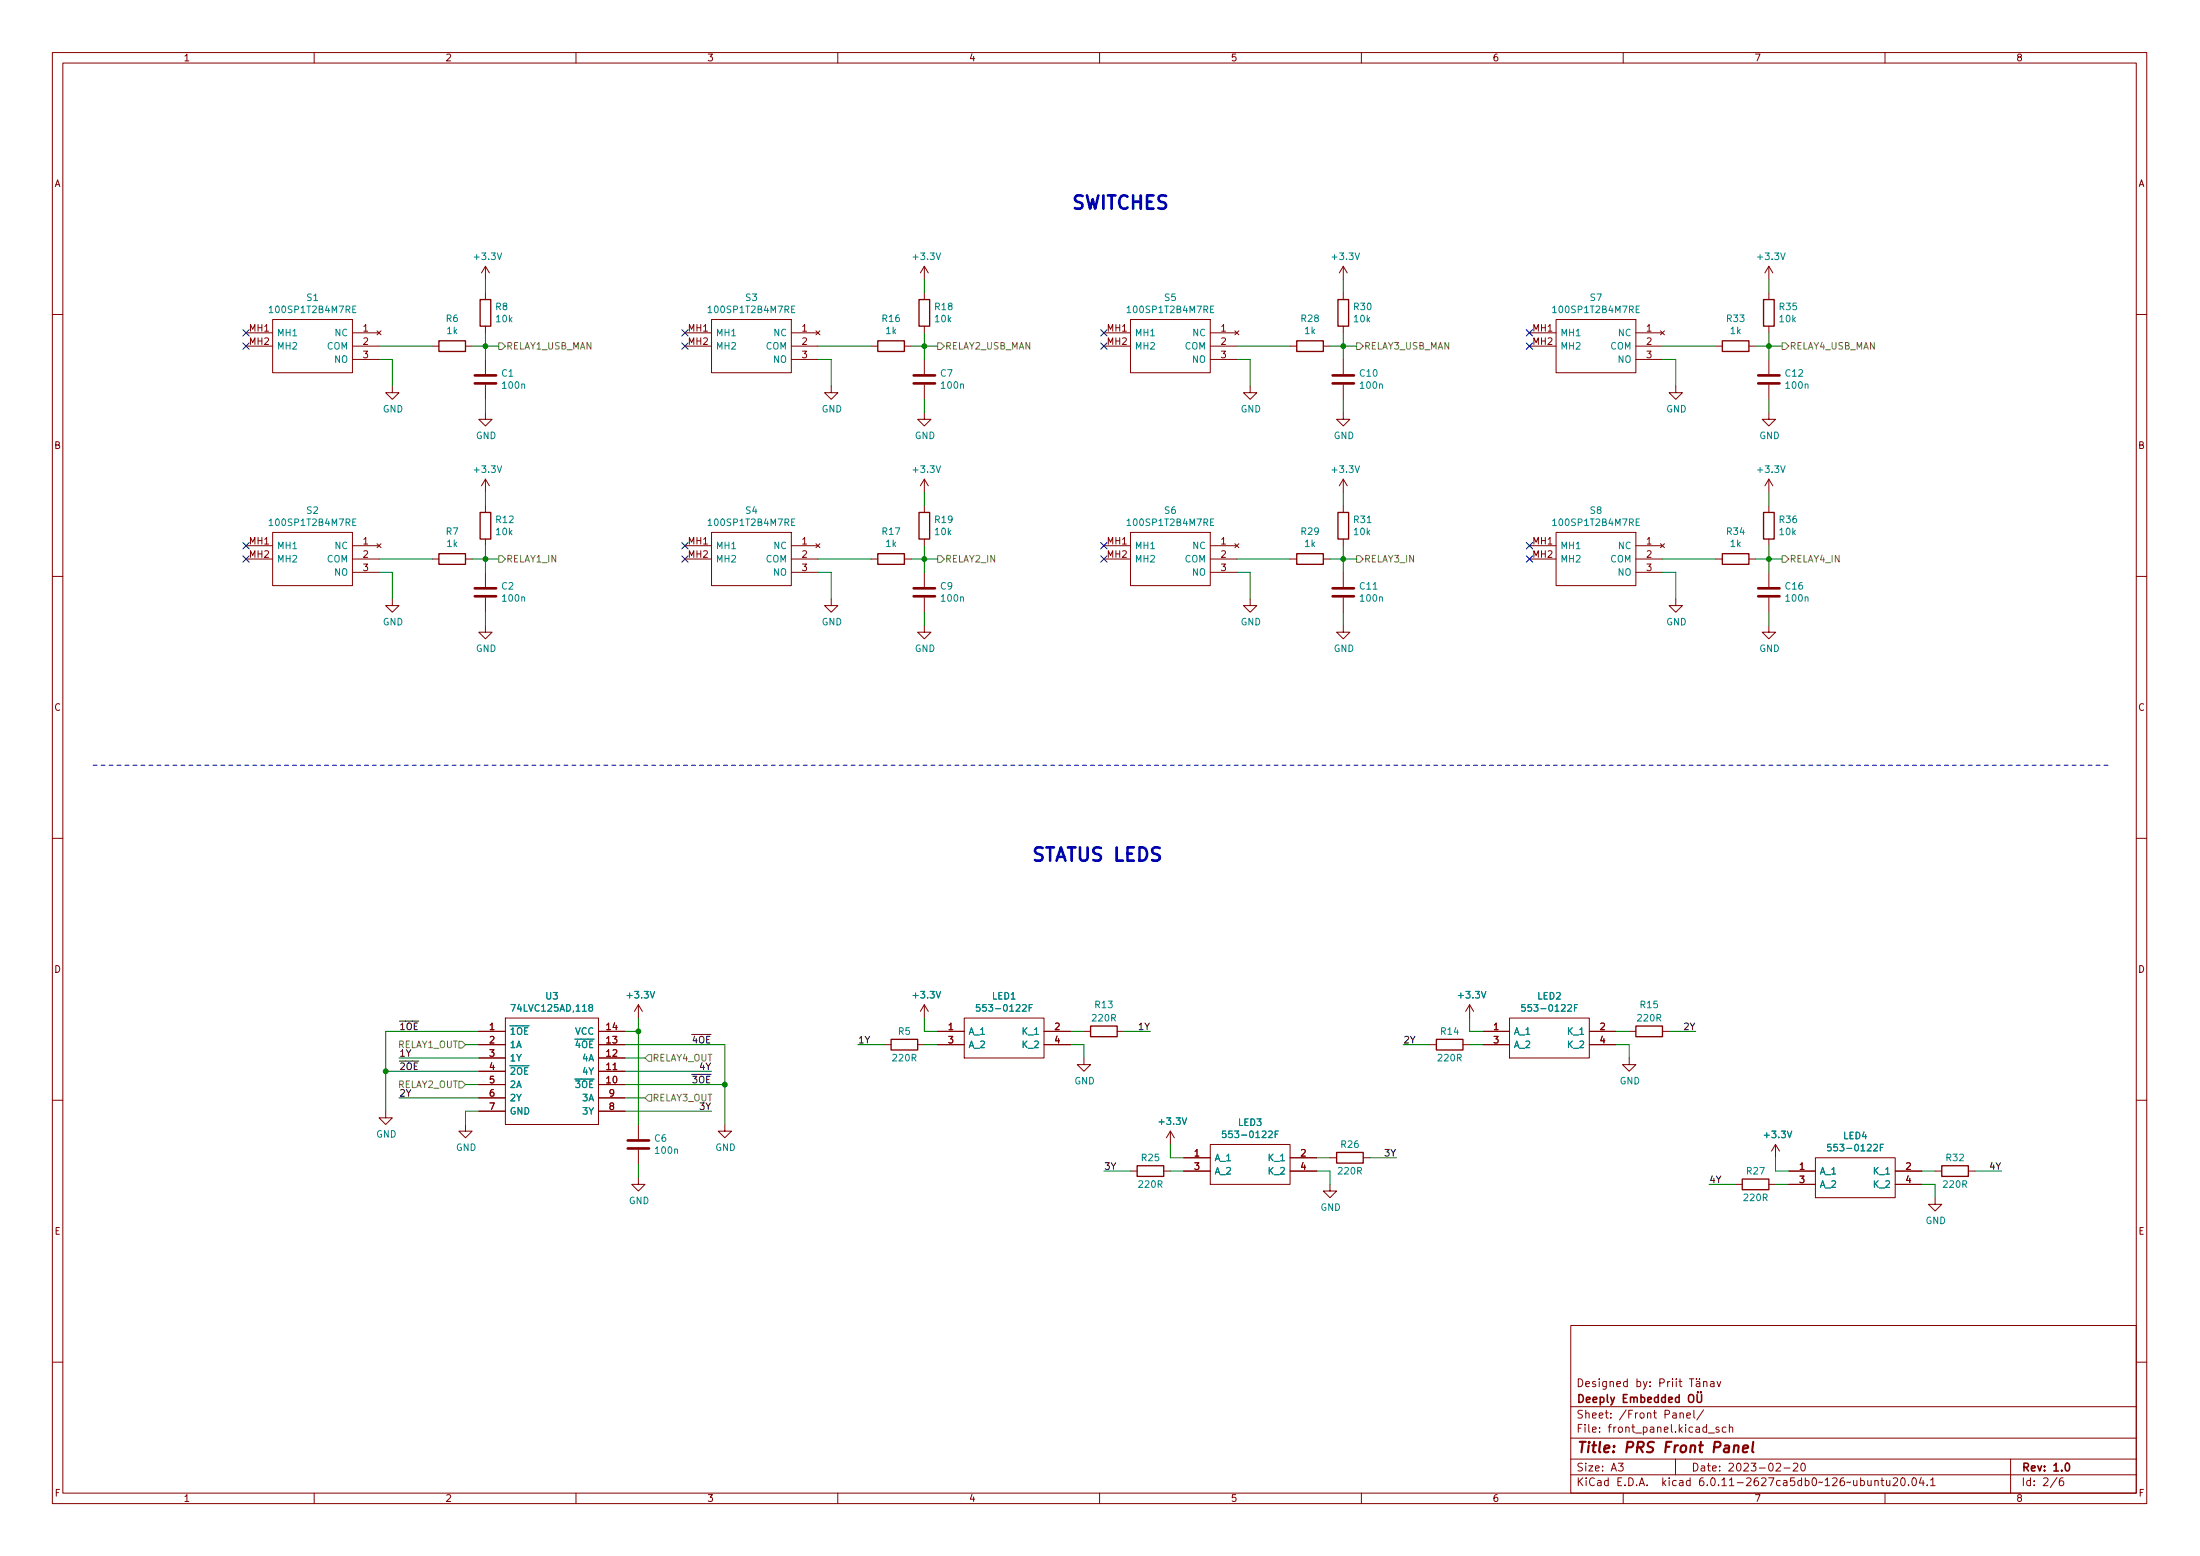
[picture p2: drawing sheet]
<svg xmlns="http://www.w3.org/2000/svg" width="420mm" height="297mm" viewBox="0 0 420 297" stroke-linecap="round" stroke-linejoin="round" font-family="sans-serif">
<g fill="none" stroke="#840000" stroke-width=".19">
<path d="M10 10h400v277h-400zM12 12h396v273h-396zM60 10v2M110 10v2M160 10v2M210 10v2M260 10v2M310 10v2M360 10v2M92.7 50.8v2.6M92.7 55.9v1.3M92.7 50.8l-.8 1.3"/>
<path d="M92.7 50.8l.8 1.3M176.5 50.8v2.6M176.5 55.9v1.3M176.5 50.8l-.7 1.3M176.5 50.8l.8 1.3M256.5 50.8v2.6M256.5 55.9v1.3M256.5 50.8l-.7 1.3M256.5 50.8l.8 1.3M337.8 50.8l-.7 1.3M337.8 50.8v2.6M337.8 55.9v1.3"/>
<path d="M337.8 50.8l.8 1.3M10 60h2M47 63.5h5.1M47 66.1h5.1M52.1 61h15.2v10.2h-15.2zM67.3 63.5h5.1M67.3 66.1h5.1M67.3 68.6h5.1M72 63.2l.8 .7M72.8 63.2l-.8 .7M74.9 73.7v1.3h1.3l-1.3 1.2-1.2-1.2h1.2M82.5 66.1h1.3"/>
<path d="M88.9 66.1h1.3M92.7 78.8v1.2h1.3l-1.3 1.3-1.3-1.3h1.3M92.7 62.3v1.2M92.7 68.6v2.8M92.7 73.4v2.8M130.8 63.5h5.1M130.8 66.1h5.1M135.9 61h15.2v10.2h-15.2zM151.1 63.5h5.1M151.1 66.1h5.1M151.1 68.6h5.1M155.8 63.2l.8 .7"/>
<path d="M156.6 63.2l-.8 .7M158.7 73.7v1.3h1.3l-1.3 1.2-1.2-1.2h1.2M166.4 66.1h1.2M172.7 66.1h1.3M176.5 78.8v1.2h1.3l-1.3 1.3-1.2-1.3h1.2M176.5 62.3v1.2M176.5 68.6v2.8M176.5 73.4v2.8M210.8 63.5h5.1M210.8 66.1h5.1M215.9 61h15.2v10.2h-15.2zM231.1 63.5h5.1"/>
<path d="M231.1 66.1h5.1M231.1 68.6h5.1M235.8 63.2l.8 .7M236.6 63.2l-.8 .7M238.8 73.7v1.3h1.2l-1.2 1.2-1.3-1.2h1.3M246.4 66.1h1.2M252.7 66.1h1.3M256.5 78.8v1.2h1.3l-1.3 1.3-1.2-1.3h1.2M256.5 62.3v1.2M256.5 68.6v2.8M256.5 73.4v2.8M292.1 63.5h5.1"/>
<path d="M292.1 66.1h5.1M297.2 61h15.2v10.2h-15.2zM312.4 63.5h5.1M312.4 66.1h5.1M312.4 68.6h5.1M317.1 63.2l.8 .7M317.9 63.2l-.8 .7M320 73.7v1.3h1.3l-1.3 1.2-1.2-1.2h1.2M327.7 66.1h1.2M334 66.1h1.3M337.8 78.8v1.2h1.3l-1.3 1.3-1.3-1.3h1.3M337.8 62.3v1.2"/>
<path d="M337.8 68.6v2.8M337.8 73.4v2.8M408 60h2M92.7 91.5v2.5M92.7 96.6v1.2M92.7 91.5l-.8 1.2M92.7 91.5l.8 1.2M176.5 91.5v2.5M176.5 96.6v1.2M176.5 91.5l-.7 1.2M176.5 91.5l.8 1.2M256.5 91.5v2.5"/>
<path d="M256.5 96.6v1.2M256.5 91.5l-.7 1.2M256.5 91.5l.8 1.2M337.8 91.5v2.5M337.8 96.6v1.2M337.8 91.5l-.7 1.2M337.8 91.5l.8 1.2M10 110h2M47 104.2h5.1M47 106.7h5.1M52.1 101.6h15.2v10.2h-15.2zM67.3 104.2h5.1"/>
<path d="M67.3 106.7h5.1M67.3 109.3h5.1M72 103.8l.8 .8M72.8 103.8l-.8 .8M74.9 114.3v1.3h1.3l-1.3 1.3-1.2-1.3h1.2M82.5 106.7h1.3M88.9 106.7h1.3M92.7 119.4v1.3h1.3l-1.3 1.3-1.3-1.3h1.3M92.7 102.9v1.3M92.7 109.3v2.8M92.7 114.1v2.8M130.8 104.2h5.1"/>
<path d="M130.8 106.7h5.1M135.9 101.6h15.2v10.2h-15.2zM151.1 104.2h5.1M151.1 106.7h5.1M151.1 109.3h5.1M155.8 103.8l.8 .8M156.6 103.8l-.8 .8M158.7 114.3v1.3h1.3l-1.3 1.3-1.2-1.3h1.2M166.4 106.7h1.2M172.7 106.7h1.3M176.5 119.4v1.3h1.3l-1.3 1.3-1.2-1.3h1.2M176.5 102.9v1.3"/>
<path d="M176.5 109.3v2.8M176.5 114.1v2.8M210.8 104.2h5.1M210.8 106.7h5.1M215.9 101.6h15.2v10.2h-15.2zM231.1 104.2h5.1M231.1 106.7h5.1M231.1 109.3h5.1M235.8 103.8l.8 .8M236.6 103.8l-.8 .8M238.8 114.3v1.3h1.2l-1.2 1.3-1.3-1.3h1.3M246.4 106.7h1.2"/>
<path d="M252.7 106.7h1.3M256.5 119.4v1.3h1.3l-1.3 1.3-1.2-1.3h1.2M256.5 102.9v1.3M256.5 109.3v2.8M256.5 114.1v2.8M292.1 104.2h5.1M292.1 106.7h5.1M297.2 101.6h15.2v10.2h-15.2zM312.4 104.2h5.1M312.4 106.7h5.1M312.4 109.3h5.1M317.1 103.8l.8 .8"/>
<path d="M317.9 103.8l-.8 .8M320 114.3v1.3h1.3l-1.3 1.3-1.2-1.3h1.2M327.7 106.7h1.2M334 106.7h1.3M337.8 119.4v1.3h1.3l-1.3 1.3-1.3-1.3h1.3M337.8 102.9v1.3M337.8 109.3v2.8M337.8 114.1v2.8M408 110h2M10 160h2M408 160h2M91.4 196.9h5.1"/>
<path d="M91.4 199.4h5.1M96.5 194.3h17.8v20.4h-17.8zM114.3 196.9h5.1M114.3 199.4h5.1M121.9 191.8v2.5M121.9 191.8l-.7 1.3M121.9 191.8l.8 1.3M168.9 199.4h1.3M175.3 199.4h1.2M176.5 191.8l-.7 1.3M176.5 191.8v2.5M176.5 191.8l.8 1.3"/>
<path d="M179.1 196.9h5M179.1 199.4h5M184.1 194.3h15.3v7.7h-15.3zM199.4 196.9h5.1M199.4 199.4h5.1M207 196.9h1.3M213.4 196.9h1.2M273 199.4h1.3M279.4 199.4h1.3M280.7 191.8l-.8 1.3M280.7 191.8v2.5M280.7 191.8l.7 1.3"/>
<path d="M283.2 196.9h5.1M283.2 199.4h5.1M288.3 194.3h15.2v7.7h-15.2zM303.5 196.9h5.1M303.5 199.4h5.1M311.1 196.9h1.3M317.5 196.9h1.3M10 210h2M73.7 212.1v1.3h1.2l-1.2 1.3-1.3-1.3h1.3M88.9 214.7v1.2h1.3l-1.3 1.3-1.3-1.3h1.3M91.4 207h5.1M91.4 204.5h5.1"/>
<path d="M91.4 202h5.1M91.4 209.6h5.1M91.4 212.1h5.1M114.3 207h5.1M114.3 204.5h5.1M114.3 202h5.1M114.3 209.6h5.1M114.3 212.1h5.1M117.1 204.2h.7M121.9 214.7v2.8M121.9 219.5v2.8M138.4 214.7v1.2h1.3l-1.3 1.3-1.2-1.3h1.2"/>
<path d="M207 202v1.2h1.3l-1.3 1.3-1.3-1.3h1.3M223.5 215.9l-.7 1.3M223.5 215.9v2.6M223.5 215.9l.8 1.3M231.1 218.5h15.3v7.6h-15.3zM311.1 202v1.2h1.3l-1.3 1.3-1.2-1.3h1.2M339.1 218.5l-.8 1.2M339.1 218.5v2.5M339.1 218.5l.8 1.2M408 210h2M121.9 224.8v1.3h1.3l-1.3 1.3-1.3-1.3h1.3M215.9 223.6h1.3"/>
<path d="M222.2 223.6h1.3M226.1 223.6h5M226.1 221h5M246.4 223.6h5.1M246.4 221h5.1M254 226.1v1.3h1.3l-1.3 1.2-1.3-1.2h1.3M254 221h1.3M260.3 221h1.3M331.5 226.1h1.2M337.8 226.1h1.3M341.6 223.6h5.1M341.6 226.1h5.1"/>
<path d="M346.7 221h15.2v7.6h-15.2zM361.9 223.6h5.1M361.9 226.1h5.1M369.6 228.6v1.3h1.2l-1.2 1.3-1.3-1.3h1.3M369.6 223.6h1.2M375.9 223.6h1.3M300 253h108v32h-108zM10 260h2M300 278.5h108M300 274.5h108M300 268.5h108M305.5 273.3v.1"/>
<path d="M305.5 272.5v.1M307.6 270.6v.1M307.6 269.8v.1M310.8 263.8l-.5-.1-.2 .3 .1 .6h.6M310.8 263.2v1.5M315.8 269.7h.6M316 269.2v1.3l.4 .2M320 278.5v3M320.6 263.7h.6M320.9 263.2v1.3l.3 .2M322.6 263.2h.9M323.1 263.2v1.5"/>
<path d="M324 263.8h.6v.9M324 263.2v.2M324.6 263.2v.2M324.6 264.1h-.5a.29 .29 0 0 0-.2 .3 .29 .29 0 0 0 .2 .3l.5-.1M325.4 263.9l.2-.2 .3 .1 .1 .9M325.4 269.1l-1.3 2M325.4 263.7v1M326.7 263.8h.6l.1 .9M327.4 264.1h-.6a.29 .29 0 0 0-.2 .3 .29 .29 0 0 0 .2 .3l.6-.1M327.9 263.7l.4 1 .3-1M328.3 272.5l-.4-.1-.2 .2 .1 .2 .5 .2v.3h-.6M329.6 272.5l-.4-.1-.3 .3 .2 .6h.5"/>
<path d="M330.3 272.6l.2-.2 .4 .1v.9M330.3 271.9v1.5M342.5 279.5l.6-.2 .2 .2 .1 .2-1 1.1h1M344.1 279.4l.2-.1a.8 .8 0 0 1 .5 .8 .8 .8 0 0 1-.5 .7 .99 .99 0 0 1-.2-1.4zM384 278.5v6.5M408 260h2M60 285v2M110 285v2M160 285v2M210 285v2M260 285v2M300 281.5h108"/>
<path d="M310 285v2M340.7 280.2h1.2M360 285v2M361.6 282.3l.5-.2 .3 .2v.2l-.9 1.1h.9M363.2 282.2l.2-.1a.8 .8 0 0 1 .5 .8 .8 .8 0 0 1-.5 .7 1 1 0 0 1-.2-1.4zM364.5 283.5v.1M365.4 282.2l.1-.1a.8 .8 0 0 1 .5 .8 .8 .8 0 0 1-.5 .7 1 1 0 0 1-.1-1.4zM366.9 282l-.3 1.1h.9M367.3 282.6v1M368.1 283.5v.1M368.7 282.5l.4-.4v1.5M368.7 283.6h.9"/>
<path d="M394 282.1a.6 .6 0 0 0-.7 .7v.5l.1 .2 .4 .1 .3-.1v-.5l-.1-.2-.4-.1-.3 .3"/>
</g>
<path d="M322.7 266.3a.5 .5 0 0 1 .5 0 .5 .5 0 0 1 .3 .4v.5a.5 .5 0 0 1-.5 .5 .5 .5 0 0 1-.5-.5v-.5zM324.1 266.2v1.2l.3 .3 .4-.1 .2-.2v-1.2M324.3 265.7v.2M324.8 265.7v.2" fill="none" stroke="#840000" stroke-width=".3"/>
<g fill="none" stroke="#840000" stroke-width=".25">
<path d="M91.7 57.2h2v5.1h-2zM175.5 57.2h2v5.1h-2zM255.5 57.2h2.1v5.1h-2.1zM336.8 57.2h2v5.1h-2zM83.8 65.1h5.1v2h-5.1zM167.6 65.1h5.1v2h-5.1zM247.6 65.1h5.1v2h-5.1zM328.9 65.1h5.1v2h-5.1zM91.7 97.8h2v5.1h-2zM175.5 97.8h2v5.1h-2zM255.5 97.8h2.1v5.1h-2.1zM336.8 97.8h2v5.1h-2z"/>
<path d="M83.8 105.7h5.1v2h-5.1zM167.6 105.7h5.1v2h-5.1zM247.6 105.7h5.1v2h-5.1zM328.9 105.7h5.1v2h-5.1zM170.2 198.4h5.1v2h-5.1zM208.3 195.9h5.1v2h-5.1zM274.3 198.4h5.1v2h-5.1zM312.4 195.9h5.1v2h-5.1zM217.2 222.5h5v2.1h-5zM255.3 220h5v2h-5zM332.7 225.1h5.1v2h-5.1zM370.8 222.5h5.1v2.1h-5.1z"/>
</g>
<g fill="none" stroke="#840000" stroke-width=".51">
<path d="M90.7 73.2h4M90.7 71.7h4M174.5 73.2h4.1M174.5 71.7h4.1M254.5 73.2h4.1M254.5 71.7h4.1M335.8 73.2h4.1M335.8 71.7h4.1M90.7 113.8h4M90.7 112.3h4M174.5 113.8h4.1M174.5 112.3h4.1"/>
<path d="M254.5 113.8h4.1M254.5 112.3h4.1M335.8 113.8h4.1M335.8 112.3h4.1M119.9 219.2h4.1M119.9 217.7h4.1"/>
</g>
<g fill="none" stroke="#008484" stroke-width=".19">
<path d="M67.4 59h.4M68 58.4h-.6v1.3h.6M95 48.3l.4 1.3 .4-1.3M151.2 59h.4M151.8 58.4h-.6v1.3h.6M178.8 48.3l.4 1.3 .4-1.3M231.2 59h.4M231.8 58.4h-.6v1.3h.6M258.8 48.3l.4 1.3 .4-1.3M312.5 59h.4M313.1 58.4h-.6v1.3h.6M340.1 48.3l.4 1.3 .4-1.3"/>
<path d="M99.6 73.4l.2-.1 .3 .1 .1 .7M183.5 73.4l.1-.1 .3 .1 .1 .7M263.5 73.4l.2-.1 .3 .1v.7M344.8 73.4l.1-.1 .3 .1 .1 .7M67.4 99.7h.4M68 99.1h-.6v1.2h.6M95 88.9l.4 1.3 .4-1.3M151.2 99.7h.4M151.8 99.1h-.6v1.2h.6M178.8 88.9l.4 1.3 .4-1.3M231.2 99.7h.4M231.8 99.1h-.6v1.2h.6"/>
<path d="M258.8 88.9l.4 1.3 .4-1.3M261.1 99.8h.7M312.5 99.7h.4M313.1 99.1h-.6v1.2h.6M340.1 88.9l.4 1.3 .4-1.3M99.6 114.1l.2-.2 .3 .1 .1 .8M183.5 114.1l.1-.2 .3 .1 .1 .8M262.3 112.5h.7M263.5 114.1l.2-.2 .3 .1v.8M344.8 114.1l.1-.2 .3 .1 .1 .8M97.4 195.8h3.6M112.7 192.3l-.2-.2v-.2l.2-.1h.4v.4l-.5 .2-.1 .2v.2l.2 .2h.2l.3-.2-.1-.4-.2-.1"/>
<path d="M124.2 189.3l.4 1.2 .4-1.2M178.8 189.3l.4 1.2 .4-1.2M195.3 191.9l.5-.1 .2 .3-.8 .9h.8M196.5 192.4h.5M197.2 191.8h-.7v1.2M282.9 189.3l.4 1.2 .5-1.2M299.4 191.9l.5-.1 .2 .3-.7 .9h.7M300.7 192.4h.4M301.3 191.8h-.6v1.2M99.9 203.5h1.1M109.8 206h1.2M128.9 219.5l.1-.2 .3 .1 .1 .8"/>
<path d="M225.8 213.4l.4 1.3 .4-1.3M242.3 216l.5-.1 .2 .4-.8 .9h.8M243.5 216.5h.5M244.1 215.9h-.6v1.3M341.3 215.9l.5 1.3 .4-1.3M357.8 218.6l.5-.2 .3 .4-.8 .9h.8M359.1 219h.4M359.7 218.4h-.6v1.3"/>
</g>
<path d="M95.2 65.4h.7l.6 .7-.6 .6h-.7zM179.1 65.4h.6l.6 .7-.6 .6h-.6zM259.1 65.4h.6l.6 .7-.6 .6h-.6zM340.4 65.4h.6l.6 .7-.6 .6h-.6zM95.2 106.1h.7l.6 .6-.6 .7h-.7zM179.1 106.1h.6l.6 .6-.6 .7h-.6zM259.1 106.1h.6l.6 .6-.6 .7h-.6zM340.4 106.1h.6l.6 .6-.6 .7h-.6zM87.6 198.8h.7l.6 .6-.6 .7h-.7zM87.6 206.4h.7l.6 .6-.6 .7h-.7zM123.8 201.3h.7v1.3h-.7l-.6-.6zM123.8 209h.7v1.2h-.7l-.6-.6z" fill="none" stroke="#848400" stroke-width=".19"/>
<path d="M17.8 146.1h384.8" fill="none" stroke="#0000c2" stroke-width=".19" stroke-dasharray=".8 .8"/>
<g fill="none" stroke="#008400" stroke-width=".19">
<path d="M92.7 53.4v2.5M176.5 53.4v2.5M256.5 53.4v2.5M337.8 53.4v2.5M72.4 66.1h10.1M72.4 68.6h2.5v5.1M90.2 66.1h5M92.7 63.5v5.1M92.7 76.2v2.6M156.2 66.1h10.2M156.2 68.6h2.5v5.1M174 66.1h5.1"/>
<path d="M176.5 63.5v5.1M176.5 76.2v2.6M236.2 66.1h10.2M236.2 68.6h2.6v5.1M254 66.1h5.1M256.5 63.5v5.1M256.5 76.2v2.6M317.5 66.1h10.2M317.5 68.6h2.5v5.1M335.3 66.1h5.1M337.8 63.5v5.1M337.8 76.2v2.6"/>
<path d="M92.7 94v2.6M176.5 94v2.6M256.5 94v2.6M337.8 94v2.6M72.4 106.7h10.1M72.4 109.3h2.5v5M90.2 106.7h5M92.7 104.2v5.1M92.7 116.9v2.5M156.2 106.7h10.2M156.2 109.3h2.5v5M174 106.7h5.1"/>
<path d="M176.5 104.2v5.1M176.5 116.9v2.5M236.2 109.3h2.6v5M236.2 106.7h10.2M254 106.7h5.1M256.5 104.2v5.1M256.5 116.9v2.5M317.5 106.7h10.2M317.5 109.3h2.5v5M335.3 106.7h5.1M337.8 104.2v5.1M337.8 116.9v2.5"/>
<path d="M88.9 199.4h2.5M91.4 196.9h-17.7v15.2M119.4 196.9h2.5M119.4 199.4h19v15.3M121.9 194.3v20.4M163.8 199.4h5.1M176.5 194.3v2.6h2.6M176.5 199.4h2.6M204.5 196.9h2.5M204.5 199.4h2.5v2.6M214.6 196.9h5.1M268 199.4h5"/>
<path d="M280.7 194.3v2.6h2.5M280.7 199.4h2.5M308.6 196.9h2.5M308.6 199.4h2.5v2.6M318.8 196.9h5M73.7 204.5h17.7M76.2 202h15.2M76.2 209.6h15.2M88.9 207h2.5M91.4 212.1h-2.5v2.6M119.4 202h3.8M119.4 209.6h3.8"/>
<path d="M119.4 204.5h16.5M119.4 207h19M119.4 212.1h16.5M223.5 218.5v2.5h2.6M121.9 222.3v2.5M210.8 223.6h5.1M223.5 223.6h2.6M251.5 223.6h2.5v2.5M251.5 221h2.5M261.6 221h5.1M326.4 226.1h5.1M339.1 221v2.6h2.5"/>
<path d="M339.1 226.1h2.5M367 223.6h2.6M367 226.1h2.6v2.5M377.2 223.6h5.1"/>
</g>
<g fill="none" stroke="#000084" stroke-width=".19">
<path d="M46.4 62.9l1.2 1.2M46.4 65.5l1.2 1.2M47.6 62.9l-1.2 1.2M47.6 65.5l-1.2 1.2M130.2 65.5l1.2 1.2M130.2 62.9l1.2 1.2M131.4 65.5l-1.2 1.2M131.4 62.9l-1.2 1.2M210.2 62.9l1.2 1.2M210.2 65.5l1.2 1.2M211.4 62.9l-1.2 1.2M211.4 65.5l-1.2 1.2"/>
<path d="M291.5 62.9l1.2 1.2M291.5 65.5l1.2 1.2M292.7 62.9l-1.2 1.2M292.7 65.5l-1.2 1.2M46.4 106.1l1.2 1.2M46.4 103.6l1.2 1.2M47.6 106.1l-1.2 1.2M47.6 103.6l-1.2 1.2M130.2 106.1l1.2 1.2M130.2 103.6l1.2 1.2M131.4 106.1l-1.2 1.2M131.4 103.6l-1.2 1.2"/>
<path d="M210.2 106.1l1.2 1.2M210.2 103.6l1.2 1.2M211.4 106.1l-1.2 1.2M211.4 103.6l-1.2 1.2M291.5 106.1l1.2 1.2M291.5 103.6l1.2 1.2M292.7 106.1l-1.2 1.2M292.7 103.6l-1.2 1.2"/>
</g>
<g fill="#008400" stroke="#008400" stroke-width=".19">
<circle cx="92.7" cy="66.1" r=".46"/>
<circle cx="92.7" cy="106.7" r=".46"/>
<circle cx="176.5" cy="106.7" r=".46"/>
<circle cx="256.5" cy="106.7" r=".46"/>
<circle cx="256.5" cy="66.1" r=".46"/>
<circle cx="121.9" cy="196.9" r=".46"/>
<circle cx="73.7" cy="204.5" r=".46"/>
<circle cx="337.8" cy="106.7" r=".46"/>
<circle cx="337.8" cy="66.1" r=".46"/>
<circle cx="138.4" cy="207" r=".46"/>
<circle cx="176.5" cy="66.1" r=".46"/>
</g>
<g font-size="3.5" fill="#0000c2">
<text x="204.5" y="40">SWITCHES</text>
<text x="196.8" y="164.4">STATUS LEDS</text>
</g>
<g font-size="2.8" fill="#840000">
<text x="301" y="277.9">Title:</text>
<text x="310.2" y="277.9">PRS</text>
<text x="318.1" y="277.9">Front</text>
<text x="327.7" y="277.9">Panel</text>
</g>
<g font-size="2.1" fill="#840000">
<text x="301" y="268.2">Deeply</text>
<text x="301" y="265.2">Designed</text>
<text x="309.8" y="268.2">Embedded</text>
<text x="312.4" y="265.2">by:</text>
<text x="316.9" y="265.2">Priit</text>
<text x="301" y="273.9">File:</text>
<text x="301" y="271.2">Sheet:</text>
<text x="307.4" y="273.9">front_panel.kicad_sch</text>
<text x="309.2" y="271.2">/Front</text>
<text x="317.9" y="271.2">Panel/</text>
<text x="301" y="281.3">Size:</text>
<text x="307.6" y="281.3">A3</text>
<text x="323" y="281.3">Date:</text>
<text x="330" y="281.3">2023-02-20</text>
<text x="386" y="281.3">Rev:</text>
<text x="392.1" y="281.3">1.0</text>
<text x="301" y="284.1">KiCad</text>
<text x="308.7" y="284.1">E.D.A.</text>
<text x="317.6" y="284.1">kicad</text>
<text x="324.8" y="284.1">6.0.11-2627ca5db0~126~ubuntu20.04.1</text>
<text x="386" y="284.1">Id:</text>
<text x="390.1" y="284.1">2/6</text>
</g>
<g font-size="1.8" fill="#840000">
<text x="35" y="12.1">1</text>
<text x="85" y="12.1">2</text>
<text x="135" y="12.1">3</text>
<text x="185" y="12.1">4</text>
<text x="235" y="12.1">5</text>
<text x="285" y="12.1">6</text>
<text x="335" y="12.1">7</text>
<text x="385" y="12.1">8</text>
<text x="10.4" y="36.1">A</text>
<text x="408.4" y="36.1">A</text>
<text x="47.5" y="63.3">MH1</text>
<text x="47.5" y="65.8">MH2</text>
<text x="69.2" y="63.3">1</text>
<text x="69.2" y="65.8">2</text>
<text x="131.3" y="63.3">MH1</text>
<text x="131.3" y="65.8">MH2</text>
<text x="153" y="63.3">1</text>
<text x="153" y="65.8">2</text>
<text x="211.3" y="63.3">MH1</text>
<text x="211.3" y="65.8">MH2</text>
<text x="233" y="63.3">1</text>
<text x="233" y="65.8">2</text>
<text x="292.6" y="63.3">MH1</text>
<text x="292.6" y="65.8">MH2</text>
<text x="314.3" y="63.3">1</text>
<text x="314.3" y="65.8">2</text>
<text x="69.2" y="68.4">3</text>
<text x="153" y="68.4">3</text>
<text x="233" y="68.4">3</text>
<text x="314.3" y="68.4">3</text>
<text x="10.3" y="86.1">B</text>
<text x="408.3" y="86.1">B</text>
<text x="47.5" y="103.9">MH1</text>
<text x="47.5" y="106.5">MH2</text>
<text x="69.2" y="103.9">1</text>
<text x="69.2" y="106.5">2</text>
<text x="131.3" y="103.9">MH1</text>
<text x="131.3" y="106.5">MH2</text>
<text x="153" y="103.9">1</text>
<text x="153" y="106.5">2</text>
<text x="211.3" y="103.9">MH1</text>
<text x="211.3" y="106.5">MH2</text>
<text x="233" y="103.9">1</text>
<text x="233" y="106.5">2</text>
<text x="292.6" y="103.9">MH1</text>
<text x="292.6" y="106.5">MH2</text>
<text x="314.3" y="103.9">1</text>
<text x="314.3" y="106.5">2</text>
<text x="69.2" y="109">3</text>
<text x="153" y="109">3</text>
<text x="233" y="109">3</text>
<text x="314.3" y="109">3</text>
<text x="10.3" y="136.1">C</text>
<text x="408.3" y="136.1">C</text>
<text x="10.3" y="186.1">D</text>
<text x="408.3" y="186.1">D</text>
<text x="93.3" y="196.6">1</text>
<text x="115.6" y="196.6">14</text>
<text x="180.9" y="196.6">1</text>
<text x="201.2" y="196.6">2</text>
<text x="285.1" y="196.6">1</text>
<text x="305.4" y="196.6">2</text>
<text x="93.3" y="199.2">2</text>
<text x="93.3" y="201.7">3</text>
<text x="115.6" y="201.7">12</text>
<text x="115.6" y="199.2">13</text>
<text x="180.9" y="199.2">3</text>
<text x="201.2" y="199.2">4</text>
<text x="285.1" y="199.2">3</text>
<text x="305.4" y="199.2">4</text>
<text x="93.3" y="204.3">4</text>
<text x="93.3" y="206.8">5</text>
<text x="93.3" y="209.3">6</text>
<text x="115.6" y="206.8">10</text>
<text x="115.6" y="204.3">11</text>
<text x="116.2" y="209.3">9</text>
<text x="93.3" y="211.9">7</text>
<text x="116.2" y="211.9">8</text>
<text x="227.9" y="220.8">1</text>
<text x="248.2" y="220.8">2</text>
<text x="227.9" y="223.3">3</text>
<text x="248.2" y="223.3">4</text>
<text x="343.5" y="223.3">1</text>
<text x="343.5" y="225.8">3</text>
<text x="363.8" y="223.3">2</text>
<text x="363.8" y="225.8">4</text>
<text x="10.3" y="236.1">E</text>
<text x="408.3" y="236.1">E</text>
<text x="10.4" y="286.1">F</text>
<text x="35" y="287.1">1</text>
<text x="85" y="287.1">2</text>
<text x="135" y="287.1">3</text>
<text x="185" y="287.1">4</text>
<text x="235" y="287.1">5</text>
<text x="285" y="287.1">6</text>
<text x="335" y="287.1">7</text>
<text x="385" y="287.1">8</text>
<text x="408.4" y="286.1">F</text>
</g>
<g font-size="1.8" fill="#008484">
<text x="90.2" y="50">+3.3V</text>
<text x="174" y="50">+3.3V</text>
<text x="254" y="50">+3.3V</text>
<text x="335.3" y="50">+3.3V</text>
<text x="58.4" y="57.8">S1</text>
<text x="94.5" y="59.6">R8</text>
<text x="142.2" y="57.8">S3</text>
<text x="178.3" y="59.6">R18</text>
<text x="222.2" y="57.8">S5</text>
<text x="258.3" y="59.6">R30</text>
<text x="303.5" y="57.8">S7</text>
<text x="339.6" y="59.6">R35</text>
<text x="51.1" y="60.1">100SP1T2B4M7RE</text>
<text x="52.8" y="64.6">MH1</text>
<text x="63.8" y="64.6">NC</text>
<text x="85" y="61.8">R6</text>
<text x="85.2" y="64.2">1k</text>
<text x="94.5" y="61.9">10k</text>
<text x="134.9" y="60.1">100SP1T2B4M7RE</text>
<text x="136.7" y="64.6">MH1</text>
<text x="147.6" y="64.6">NC</text>
<text x="168.3" y="61.8">R16</text>
<text x="169" y="64.2">1k</text>
<text x="178.3" y="61.9">10k</text>
<text x="214.9" y="60.1">100SP1T2B4M7RE</text>
<text x="216.7" y="64.6">MH1</text>
<text x="227.6" y="64.6">NC</text>
<text x="248.3" y="61.8">R28</text>
<text x="249" y="64.2">1k</text>
<text x="258.3" y="61.9">10k</text>
<text x="296.2" y="60.1">100SP1T2B4M7RE</text>
<text x="297.9" y="64.6">MH1</text>
<text x="308.9" y="64.6">NC</text>
<text x="329.5" y="61.8">R33</text>
<text x="330.3" y="64.2">1k</text>
<text x="339.6" y="61.9">10k</text>
<text x="52.8" y="67.1">MH2</text>
<text x="62.3" y="67.1">COM</text>
<text x="63.7" y="69.6">NO</text>
<text x="136.7" y="67.1">MH2</text>
<text x="146.2" y="67.1">COM</text>
<text x="147.6" y="69.6">NO</text>
<text x="216.7" y="67.1">MH2</text>
<text x="226.2" y="67.1">COM</text>
<text x="227.6" y="69.6">NO</text>
<text x="297.9" y="67.1">MH2</text>
<text x="307.5" y="67.1">COM</text>
<text x="308.8" y="69.6">NO</text>
<text x="95.6" y="72.3">C1</text>
<text x="95.6" y="74.6">100n</text>
<text x="179.5" y="72.3">C7</text>
<text x="179.5" y="74.6">100n</text>
<text x="259.5" y="72.3">C10</text>
<text x="259.5" y="74.6">100n</text>
<text x="340.7" y="72.3">C12</text>
<text x="340.7" y="74.6">100n</text>
<text x="73" y="79.1">GND</text>
<text x="156.9" y="79.1">GND</text>
<text x="236.9" y="79.1">GND</text>
<text x="318.2" y="79.1">GND</text>
<text x="90.8" y="84.2">GND</text>
<text x="174.6" y="84.2">GND</text>
<text x="254.7" y="84.2">GND</text>
<text x="335.9" y="84.2">GND</text>
<text x="90.2" y="90.6">+3.3V</text>
<text x="174" y="90.6">+3.3V</text>
<text x="254" y="90.6">+3.3V</text>
<text x="335.3" y="90.6">+3.3V</text>
<text x="51.1" y="100.8">100SP1T2B4M7RE</text>
<text x="58.4" y="98.5">S2</text>
<text x="94.5" y="100.2">R12</text>
<text x="134.9" y="100.8">100SP1T2B4M7RE</text>
<text x="142.2" y="98.5">S4</text>
<text x="178.3" y="100.2">R19</text>
<text x="214.9" y="100.8">100SP1T2B4M7RE</text>
<text x="222.2" y="98.5">S6</text>
<text x="258.3" y="100.2">R31</text>
<text x="296.2" y="100.8">100SP1T2B4M7RE</text>
<text x="303.5" y="98.5">S8</text>
<text x="339.6" y="100.2">R36</text>
<text x="52.8" y="105.2">MH1</text>
<text x="52.8" y="107.7">MH2</text>
<text x="62.3" y="107.7">COM</text>
<text x="63.8" y="105.2">NC</text>
<text x="85" y="102.5">R7</text>
<text x="85.2" y="104.8">1k</text>
<text x="94.5" y="102.5">10k</text>
<text x="136.7" y="105.2">MH1</text>
<text x="136.7" y="107.7">MH2</text>
<text x="146.2" y="107.7">COM</text>
<text x="147.6" y="105.2">NC</text>
<text x="168.3" y="102.5">R17</text>
<text x="169" y="104.8">1k</text>
<text x="178.3" y="102.5">10k</text>
<text x="216.7" y="105.2">MH1</text>
<text x="216.7" y="107.7">MH2</text>
<text x="226.2" y="107.7">COM</text>
<text x="227.6" y="105.2">NC</text>
<text x="248.3" y="102.5">R29</text>
<text x="249" y="104.8">1k</text>
<text x="258.3" y="102.5">10k</text>
<text x="297.9" y="105.2">MH1</text>
<text x="297.9" y="107.7">MH2</text>
<text x="307.5" y="107.7">COM</text>
<text x="308.9" y="105.2">NC</text>
<text x="329.5" y="102.5">R34</text>
<text x="330.3" y="104.8">1k</text>
<text x="339.6" y="102.5">10k</text>
<text x="63.7" y="110.3">NO</text>
<text x="95.6" y="112.9">C2</text>
<text x="147.6" y="110.3">NO</text>
<text x="179.5" y="112.9">C9</text>
<text x="227.6" y="110.3">NO</text>
<text x="259.5" y="112.9">C11</text>
<text x="308.8" y="110.3">NO</text>
<text x="340.7" y="112.9">C16</text>
<text x="73" y="119.8">GND</text>
<text x="95.6" y="115.2">100n</text>
<text x="156.9" y="119.8">GND</text>
<text x="179.5" y="115.2">100n</text>
<text x="236.9" y="119.8">GND</text>
<text x="259.5" y="115.2">100n</text>
<text x="318.2" y="119.8">GND</text>
<text x="340.7" y="115.2">100n</text>
<text x="90.8" y="124.8">GND</text>
<text x="174.6" y="124.8">GND</text>
<text x="254.7" y="124.8">GND</text>
<text x="335.9" y="124.8">GND</text>
<text x="104.1" y="191.2">U3</text>
<text x="119.4" y="191">+3.3V</text>
<text x="174" y="191">+3.3V</text>
<text x="189.4" y="191.2">LED1</text>
<text x="278.1" y="191">+3.3V</text>
<text x="293.5" y="191.2">LED2</text>
<text x="97.3" y="197.9">~{1OE}</text>
<text x="97.3" y="193.5">74LVC125AD,118</text>
<text x="109.8" y="197.9">VCC</text>
<text x="171.4" y="197.9">R5</text>
<text x="184.9" y="197.9">A_1</text>
<text x="186.1" y="193.5">553-0122F</text>
<text x="195" y="197.9">K_1</text>
<text x="208.3" y="195.4">220R</text>
<text x="208.9" y="192.8">R13</text>
<text x="274.9" y="197.9">R14</text>
<text x="289.1" y="197.9">A_1</text>
<text x="290.3" y="193.5">553-0122F</text>
<text x="299.2" y="197.9">K_1</text>
<text x="312.4" y="195.4">220R</text>
<text x="313" y="192.8">R15</text>
<text x="97.3" y="200.4">1A</text>
<text x="97.3" y="203">1Y</text>
<text x="109.7" y="200.4">~{4OE}</text>
<text x="111.1" y="203">4A</text>
<text x="170.2" y="203">220R</text>
<text x="184.9" y="200.4">A_2</text>
<text x="195" y="200.4">K_2</text>
<text x="274.3" y="203">220R</text>
<text x="289.1" y="200.4">A_2</text>
<text x="299.2" y="200.4">K_2</text>
<text x="97.3" y="205.5">~{2OE}</text>
<text x="97.3" y="208.1">2A</text>
<text x="109.7" y="208.1">~{3OE}</text>
<text x="111.1" y="205.5">4Y</text>
<text x="205.1" y="207.4">GND</text>
<text x="309.3" y="207.4">GND</text>
<text x="97.3" y="210.6">2Y</text>
<text x="97.3" y="213.1">GND</text>
<text x="111.1" y="213.1">3Y</text>
<text x="111.1" y="210.6">3A</text>
<text x="221" y="215.1">+3.3V</text>
<text x="236.4" y="215.3">LED3</text>
<text x="71.8" y="217.5">GND</text>
<text x="87" y="220.1">GND</text>
<text x="124.8" y="218.3">C6</text>
<text x="124.8" y="220.6">100n</text>
<text x="136.5" y="220.1">GND</text>
<text x="233.1" y="217.6">553-0122F</text>
<text x="255.9" y="219.5">R26</text>
<text x="336.6" y="217.6">+3.3V</text>
<text x="348.7" y="220.2">553-0122F</text>
<text x="351.9" y="217.8">LED4</text>
<text x="217.2" y="227.1">220R</text>
<text x="217.8" y="222">R25</text>
<text x="231.9" y="222">A_1</text>
<text x="231.9" y="224.6">A_2</text>
<text x="242" y="222">K_1</text>
<text x="242" y="224.6">K_2</text>
<text x="255.3" y="224.6">220R</text>
<text x="333.4" y="224.6">R27</text>
<text x="347.5" y="224.6">A_1</text>
<text x="347.5" y="227.1">A_2</text>
<text x="357.6" y="224.6">K_1</text>
<text x="357.6" y="227.1">K_2</text>
<text x="370.9" y="227.1">220R</text>
<text x="371.5" y="222">R32</text>
<text x="120" y="230.2">GND</text>
<text x="252.1" y="231.5">GND</text>
<text x="332.8" y="229.7">220R</text>
<text x="367.7" y="234.1">GND</text>
</g>
<g font-size="1.8" fill="#848400">
<text x="96.6" y="67.1">RELAY1_USB_MAN</text>
<text x="180.4" y="67.1">RELAY2_USB_MAN</text>
<text x="260.5" y="67.1">RELAY3_USB_MAN</text>
<text x="341.7" y="67.1">RELAY4_USB_MAN</text>
<text x="96.6" y="107.7">RELAY1_IN</text>
<text x="180.4" y="107.7">RELAY2_IN</text>
<text x="260.5" y="107.7">RELAY3_IN</text>
<text x="341.7" y="107.7">RELAY4_IN</text>
<text x="75.9" y="200.4">RELAY1_OUT</text>
<text x="124.6" y="203">RELAY4_OUT</text>
<text x="75.9" y="208.1">RELAY2_OUT</text>
<text x="124.6" y="210.6">RELAY3_OUT</text>
</g>
<g font-size="1.8">
<text x="76.2" y="196.6">~{1OE}</text>
<text x="217.3" y="196.6">1Y</text>
<text x="321.4" y="196.6">2Y</text>
<text x="76.2" y="201.7">1Y</text>
<text x="132" y="199.2">~{4OE}</text>
<text x="163.8" y="199.2">1Y</text>
<text x="268" y="199.2">2Y</text>
<text x="76.2" y="204.2">~{2OE}</text>
<text x="76.2" y="209.3">2Y</text>
<text x="132" y="206.8">~{3OE}</text>
<text x="133.4" y="204.2">4Y</text>
<text x="133.4" y="211.9">3Y</text>
<text x="264.2" y="220.8">3Y</text>
<text x="210.8" y="223.3">3Y</text>
<text x="326.4" y="225.8">4Y</text>
<text x="379.8" y="223.3">4Y</text>
</g>
</svg>
